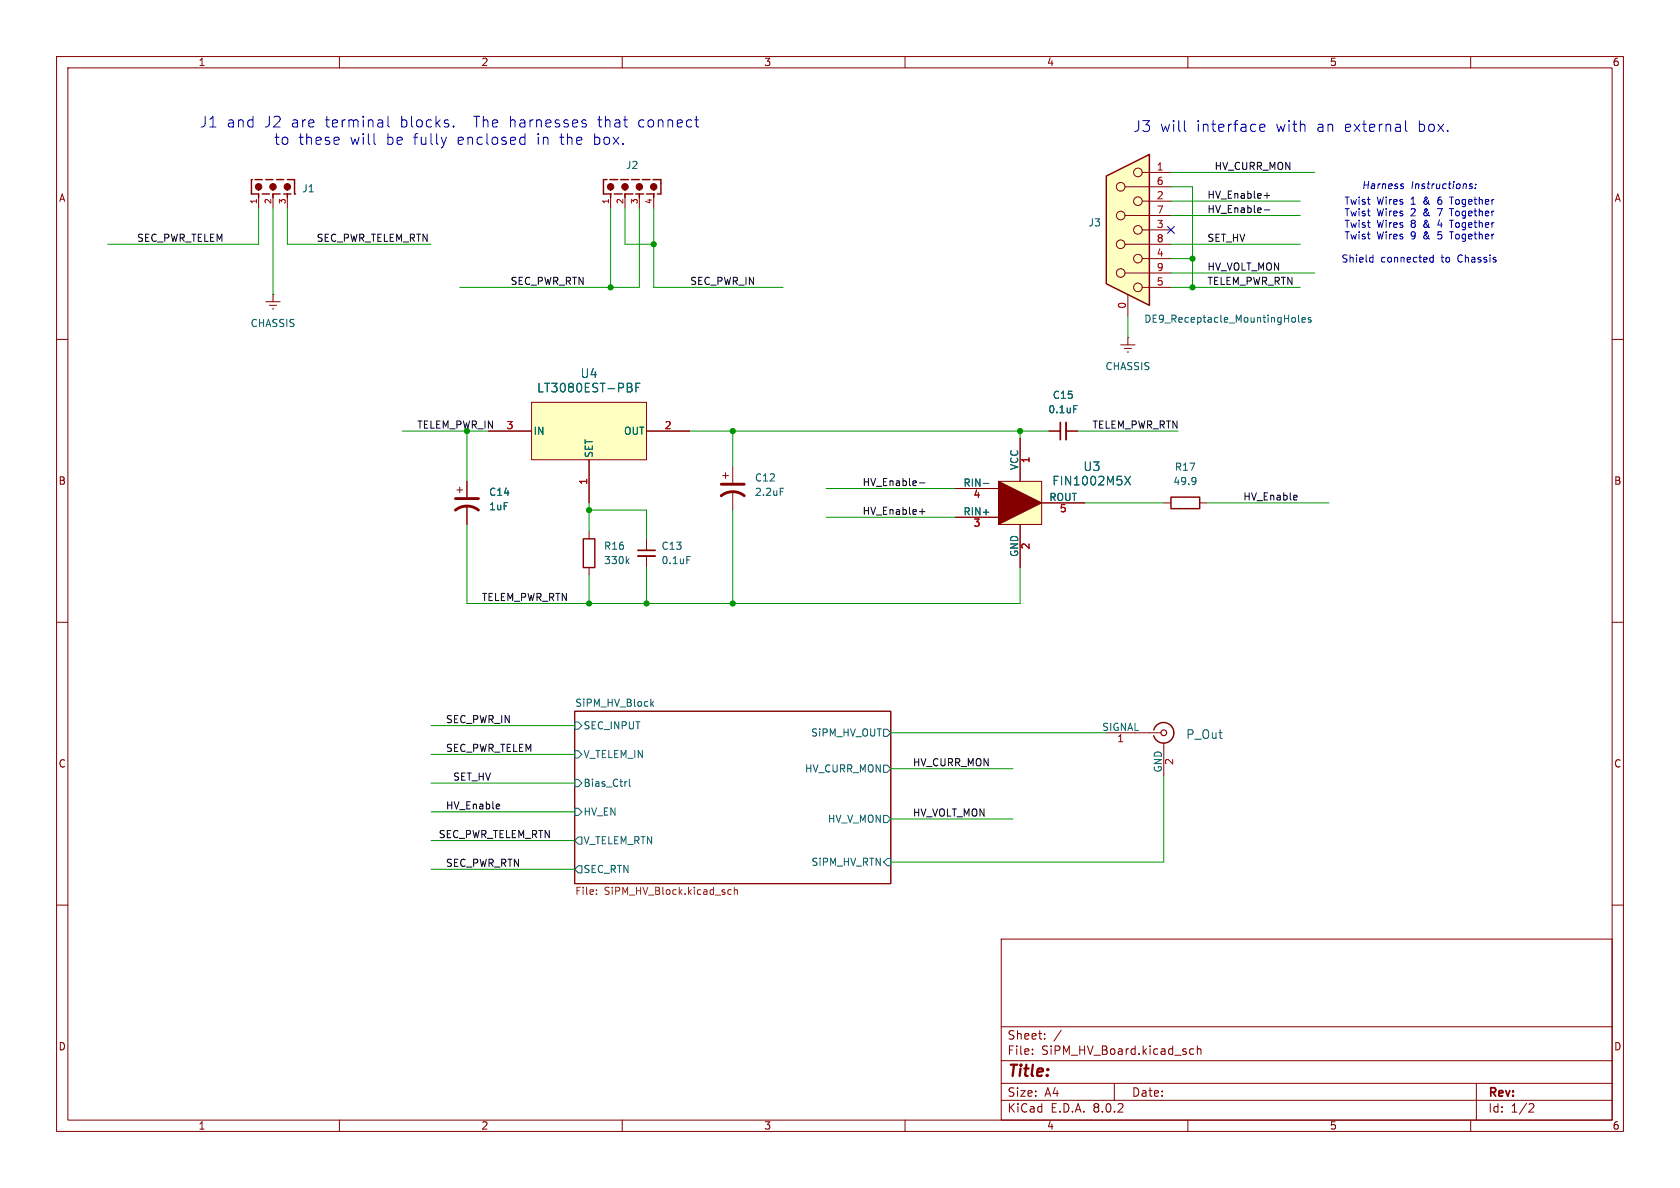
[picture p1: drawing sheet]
<svg xmlns="http://www.w3.org/2000/svg" width="297mm" height="210mm" viewBox="0 0 297 210" stroke-linecap="round" stroke-linejoin="round" font-family="sans-serif">
<g fill="none" stroke="#840000" stroke-width=".18">
<path d="M10 10h277v190h-277zM12 12h273v186h-273zM60 10v2M110 10v2M160 10v2M210 10v2M260 10v2M10 60h2M285 60h2M10 110h2M285 110h2M101.6 125.7h55.9v30.5h-55.9z"/>
<path d="M10 160h2M285 160h2M177 166h108v32h-108zM60 198v2M110 198v2M160 198v2M177 194.5h108M177 191.5h108M177 187.5h108M177 181.5h108M182.5 186.3v.1M182.5 185.5v.1"/>
<path d="M184.7 183.6v.1M184.7 182.8v.1M187.6 182.1l-1.3 2M197 191.5v3M210 198v2M210.3 186.1l.3 .3 .4-.1M211 185.5l-.4-.1-.3 .3M211.7 185.5l.2-.1 .3 .1 .1 .9M211.7 184.9v1.5M260 198v2M261 191.5v6.5M270.5 195.1l.5 .1 .2 .3-1 1.1h1"/>
</g>
<g fill="none" stroke="#006464" stroke-width=".18">
<path d="M101.6 127.6h.6l.7 .7-.7 .6h-.6zM101.6 132.7h.6l.7 .7-.7 .6h-.6zM101.6 137.8h.6l.7 .6-.7 .7h-.6zM110.7 138.2h.1M111.3 137.7v1.1l.1 .2M115.2 124.4l.3 .5M115.5 124l-.4 .5M156.2 128.9h.6l.7 .6-.7 .7h-.6zM156.2 135.3h.6l.7 .6-.7 .6h-.6zM101.6 142.9h.6l.7 .6-.7 .6h-.6zM102.2 153h.7v1.3h-.7l-.6-.6zM102.2 148h.7v1.2h-.7l-.6-.6z"/>
<path d="M156.2 144.1h.6l.7 .7-.7 .6h-.6zM156.8 151.8h.7v1.2h-.7l-.6-.6z"/>
</g>
<path d="M105.4 158v.1M105.4 157.3v.2M129.3 157.3h-.4l-.2 .2 .1 .6h.5M129.8 157.4l.2-.1h.3l.1 .8M129.8 156.8v1.3" fill="none" stroke="#725600" stroke-width=".18"/>
<path d="M94 71.1h20.3v10.2h-20.3z" fill="#ffffc2"/>
<g fill="none" stroke="#840000" stroke-width=".18">
<path d="M45.7 34.3v2.5M48.3 34.3v2.5M50.8 34.3v2.5M107.9 34.3v2.5M110.5 34.3v2.5M113 34.3v2.5M115.6 34.3v2.5M47 53.3h2.5M47.6 54h1.3M48.1 54.6h.3M48.3 52.1h.1M48.3 52.1v1.2"/>
<path d="M199.4 59.7h.1M199.4 59.7v1.3M86.4 76.2h7.6M94 71.1h20.3v10.2h-20.3zM114.3 76.2h7.6M185.4 76.2h2.1M188.5 76.2h2M198.1 61h2.6M198.8 61.6h1.2M199.3 62.2h.2M104.1 81.3v7.6M114.3 95.3v2"/>
<path d="M114.3 98.3v2"/>
</g>
<path d="M111.7 68.6v.5M112.4 68.5h.5M113.1 67.8h-.7v1.5M189.8 71.7h.6M121.4 98.4h.6" fill="none" stroke="#006464" stroke-width=".18"/>
<path d="M188.5 74.7v3M112.8 98.3h3" fill="none" stroke="#840000" stroke-width=".33"/>
<path d="M187.5 74.7v3M112.8 97.3h3" fill="none" stroke="#840000" stroke-width=".3"/>
<g fill="#840000" stroke="#840000" stroke-width=".18">
<circle cx="108" cy="33" r=".57"/>
<circle cx="110.5" cy="33" r=".57"/>
<circle cx="113" cy="33" r=".57"/>
<circle cx="115.6" cy="33" r=".57"/>
<circle cx="45.7" cy="33" r=".57"/>
<circle cx="48.3" cy="33" r=".57"/>
<circle cx="50.8" cy="33" r=".57"/>
</g>
<g fill="none" stroke="#840000" stroke-width=".25">
<path d="M44.4 31.8h.1M44.4 31.8v2.5h1.3v.6M45.1 31.8h1.3M45.7 33v.7M46.4 34.3h1.2M47 31.8h1.3M48.3 33v.7M48.9 31.8h1.3M49.5 34.3h-1.2v.6M50.2 34.3h1.2M50.8 31.8h1.3v2.5M50.8 33v.7"/>
<path d="M50.8 34.3v.6M52.1 34.3h.1M107.3 31.8h-.6v2.5h1.4M107.8 31.8h1.4M107.9 33v.7M107.9 34.3v.6M108.6 34.3h1.4M109.7 31.8h1.4M110.5 33v.7M111.6 31.8h1.4M111.9 34.3h-1.4v.6M112.4 34.3h1.4"/>
<path d="M113 33v.7M113 34.3v.6M113.5 31.8h1.4M114.3 34.3h1.4M115.4 31.8h1.4v2.5h-.6M115.6 33v.7M115.6 34.3v.6"/>
</g>
<path d="M195.6 31.1l7.6-3.8v26.7l-7.6-3.8z" fill="#ffffc2"/>
<g fill="none" stroke="#840000" stroke-width=".18">
<path d="M198.9 38.1h8.1M198.9 33h8.1M201.9 35.6h5.1M201.9 30.5h5.1M198.9 48.3h8.1M198.9 43.2h8.1M199.4 52.1v3.8M201.9 50.8h5.1M201.9 45.7h5.1M201.9 40.6h5.1M80.8 86.6h1M81.3 86.1v1"/>
<path d="M82.5 85.1v2.8M82.5 89.4v3.3M104.1 94v1.3M104.1 100.3v1.3"/>
<circle cx="198.1" cy="33" r=".76"/>
<circle cx="198.1" cy="38.1" r=".76"/>
<circle cx="201.2" cy="35.6" r=".76"/>
<circle cx="201.2" cy="30.5" r=".76"/>
<circle cx="198.1" cy="43.2" r=".76"/>
<circle cx="198.1" cy="48.3" r=".76"/>
<circle cx="201.2" cy="40.6" r=".76"/>
<circle cx="201.2" cy="50.8" r=".76"/>
<circle cx="201.2" cy="45.7" r=".76"/>
</g>
<path d="M195.6 31.1l7.6-3.8v26.7l-7.6-3.8zM103.1 95.3h2.1v5h-2.1z" fill="none" stroke="#840000" stroke-width=".25"/>
<path d="M228.8 56.1l.2 .3v.3l-.2 .3M229.6 55.7v1.1l.1 .2M230.2 56.5l.6-.1-.1-.2-.3-.1-.2 .2v.6h.5M231.7 56.2l-.3-.1-.1 .2v.2l.4 .1v.3h-.4M110.8 99.2l.4 .4M111.2 98.8l-.5 .5" fill="none" stroke="#006464" stroke-width=".18"/>
<path d="M80.5 90.2a3.3 3.3 0 0 1 4.1 0M80.5 88.1h4.1" fill="none" stroke="#840000" stroke-width=".51"/>
<path d="M176.5 85.1h7.6v7.6h-7.6z" fill="#ffffc2"/>
<path d="M176.5 85.1l7.6 3.8-7.6 3.8z" fill="#840000" stroke="#840000" stroke-width=".18"/>
<g fill="none" stroke="#840000" stroke-width=".18">
<path d="M86.4 76.2h7.6M114.3 76.2h7.6M180.3 77.5v7.6M185.4 76.2h2.1M188.5 76.2h2M82.5 85.1v2.8M82.5 89.4v3.3M104.1 81.3v7.6M127.8 84.1h1M128.3 83.6v1M129.5 82.6v2.7M129.5 86.9v3.3"/>
<path d="M168.9 91.4h7.6M168.9 86.4h7.6M176.5 85.1h7.6v7.6h-7.6zM180.3 92.7v7.6M184.1 88.9h7.7M205.7 88.9h1.3M212.1 88.9h1.3M195.6 129.5h9.6M205.7 131.3v5.9"/>
</g>
<path d="M111.7 68.6v.5M112.4 68.5h.5M113.1 67.8h-.7v1.5M189.8 71.7h.6M137.9 86.3h.6M173.8 85.5h1M198.8 84.2l1.1 1.5M199.9 84.2l-1.1 1.5M211.3 84.5h.1a1.07 1.07 0 0 1-.2 1M211.4 84.9l-.1 .2" fill="none" stroke="#006464" stroke-width=".18"/>
<path d="M207 87.9h5.1v2h-5.1zM204 129a1.81 1.81 0 0 1 2-1.3 1.81 1.81 0 0 1 1.5 1.8M207.5 129.5a1.82 1.82 0 0 1-1.5 1.8 1.82 1.82 0 0 1-2-1.3" fill="none" stroke="#840000" stroke-width=".25"/>
<circle cx="205.7" cy="129.5" r=".51" fill="none" stroke="#840000" stroke-width=".2"/>
<path d="M127.5 87.6a3.3 3.3 0 0 1 4.1 0M127.5 85.6h4.1" fill="none" stroke="#840000" stroke-width=".51"/>
<path d="M223.5 34.6h1M223.5 37.1h1M224 34.1v.9M162.5 90.4h1M162.5 85.4h1M163 90v.9M229.1 87.5l.2 .3-.6 .2M229.2 88.3l-.1 .1M88.2 142.2l.1 .3-.6 .1M88.3 142.9l-.1 .1" fill="none" stroke="#0f0f0f" stroke-width=".18"/>
<g fill="none" stroke="#0000c2" stroke-width=".18">
<path d="M66.2 25.4l.2 .1M68.6 20.6v1.6l.2 .3M78.9 24.3l-.4 1.2M80.2 22.3l.1 .1-.1 .1M80.2 22.3l-.1 .1 .1 .1M80.2 22.3v.2M92.2 24.3h.6M92.8 23.6v1.9M92.8 25.4l-.6 .1M103.4 21.8l.3 .3-.1 .3-.2 .1M103.4 21.2l.2 .1M122.8 21.2h.7"/>
<path d="M123.4 22.5h.1M209.5 23.1l.2 .1M222.7 22.6l.9-.2-.1-.3-.5-.1-.3 .2 .1 .9 .2 .1 .5-.1M247.8 32.9l.3 .2-.2 .2M247.8 32.5l.3 .1M248.5 21.3v1.7l.3 .2M256.2 34.8h.8M256.2 36.9h.8M256.2 38.9h.8M260.3 32.6l-.3-.1-.2 .2v.2l.4 .1v.3h-.5M260.8 33.2v.1M260.9 32.6v.1"/>
<path d="M242.4 45.5h.3M242.7 45.1v1.2M242.7 46.3h-.3M252.8 46.1l.2 .2h.4M253.4 45.5h-.4l-.2 .2M253.4 45.1v1.2M256.2 41h.8"/>
</g>
<g fill="none" stroke="#009600" stroke-width=".18">
<path d="M45.7 36.8v6.4h-26.7M48.3 36.8v15.3M50.8 36.8v6.4h25.4M107.9 36.8v14M110.5 36.8v6.4h5.1M113 36.8v14h-31.7M115.6 36.8v14h22.8M207 33h3.8v17.8M207 30.5h25.4M207 35.6h22.9M207 38.1h22.9M199.4 55.9v3.8"/>
<path d="M207 43.2h22.9M207 50.8h22.9M207 45.7h3.8M207 48.3h25.4M71.1 76.2h15.3M82.5 76.2v8.9M121.9 76.2h63.5M129.5 76.2v6.4M180.3 76.2v1.3M190.5 76.2h17.8M82.5 92.7v14h97.8v-6.4M104.1 88.9v5.1"/>
<path d="M104.1 90.2h10.2v5.1M129.5 90.2v16.5M146 91.4h22.9M146 86.4h22.9M191.8 88.9h13.9M213.4 88.9h21.5M104.1 101.6v5.1M114.3 100.3v6.4M76.2 138.4h25.4M76.2 128.3h25.4M76.2 133.4h25.4M157.5 129.5h38.1"/>
<path d="M157.5 135.9h21.6M205.7 137.2v15.2h-48.2M76.2 153.7h25.4M76.2 148.6h25.4M76.2 143.5h25.4M157.5 144.8h21.6"/>
</g>
<path d="M206.4 40l1.2 1.2M207.6 40l-1.2 1.2" fill="none" stroke="#000084" stroke-width=".18"/>
<g fill="#009600" stroke="#009600" stroke-width=".18">
<circle cx="210.8" cy="45.7" r=".46"/>
<circle cx="210.8" cy="50.8" r=".46"/>
<circle cx="107.9" cy="50.8" r=".46"/>
<circle cx="115.6" cy="43.2" r=".46"/>
<circle cx="104.1" cy="106.7" r=".46"/>
<circle cx="114.3" cy="106.7" r=".46"/>
<circle cx="129.5" cy="106.7" r=".46"/>
<circle cx="104.1" cy="90.2" r=".46"/>
<circle cx="129.5" cy="76.2" r=".46"/>
<circle cx="180.3" cy="76.2" r=".46"/>
</g>
<text font-size="2.8" fill="#840000" x="178" y="190.9">Title:</text>
<g font-size="2.7" fill="#0000c2">
<text x="35.2" y="22.8">J1</text>
<text x="40" y="22.8">and</text>
<text x="46.7" y="22.8">J2</text>
<text x="51.5" y="22.8">are</text>
<text x="57.6" y="22.8">terminal</text>
<text x="70.9" y="22.8">blocks.</text>
<text x="84" y="22.8">The harnesses</text>
<text x="106.1" y="22.8">that</text>
<text x="113.3" y="22.8">connect</text>
<text x="200.3" y="23.5">J3</text>
<text x="205.1" y="23.5">will</text>
<text x="211.5" y="23.5">interface</text>
<text x="225.6" y="23.5">with</text>
<text x="232.9" y="23.5">an</text>
<text x="237.9" y="23.5">external</text>
<text x="250.9" y="23.5">box.</text>
<text x="48.4" y="25.8">to</text>
<text x="52.7" y="25.8">these</text>
<text x="61.9" y="25.8">will</text>
<text x="68.3" y="25.8">be</text>
<text x="73.2" y="25.8">fully</text>
<text x="81" y="25.8">enclosed</text>
<text x="95.1" y="25.8">in</text>
<text x="99.3" y="25.8">the</text>
<text x="105.2" y="25.8">box.</text>
</g>
<g font-size="2.1" fill="#006464">
<text x="94.8" y="69.6">LT3080EST-PBF</text>
<text x="102.5" y="67">U4</text>
<text x="191.4" y="83.5">U3</text>
<text x="185.9" y="86">FIN1002M5X</text>
<text x="209.6" y="130.8">P_Out</text>
</g>
<g font-size="2.1" fill="#840000">
<text x="178" y="184">Sheet:</text>
<text x="178" y="186.7">File:</text>
<text x="184.1" y="186.7">SiPM_HV_Board.kicad_sch</text>
<text x="178" y="196.9">KiCad</text>
<text x="178" y="194.1">Size:</text>
<text x="184.7" y="194.1">A4</text>
<text x="185.7" y="196.9">E.D.A.</text>
<text x="193.3" y="196.9">8.0.2</text>
<text x="200" y="194.1">Date:</text>
<text x="263" y="194.3">Rev:</text>
<text x="263" y="196.9">Id:</text>
<text x="267.1" y="196.9">1/2</text>
</g>
<g font-size="1.8" fill="#840000">
<text x="35" y="11.9">1</text>
<text x="85" y="11.9">2</text>
<text x="135" y="11.9">3</text>
<text x="185" y="11.9">4</text>
<text x="235" y="11.9">5</text>
<text x="285" y="11.9">6</text>
<text x="10.3" y="35.9">A</text>
<text x="285.3" y="35.9">A</text>
<text x="10.3" y="85.9">B</text>
<text x="285.3" y="85.9">B</text>
<text x="10.3" y="135.9">C</text>
<text x="285.3" y="135.9">C</text>
<text x="10.3" y="185.9">D</text>
<text x="285.3" y="185.9">D</text>
<text x="35" y="199.9">1</text>
<text x="85" y="199.9">2</text>
<text x="135" y="199.9">3</text>
<text x="185" y="199.9">4</text>
<text x="235" y="199.9">5</text>
<text x="285" y="199.9">6</text>
</g>
<g font-size="1.8" fill="#006464">
<text x="53.3" y="34.2">J1</text>
<text x="110.6" y="30.1">J2</text>
<text x="192.4" y="40.2">J3</text>
<text x="44.2" y="58">CHASSIS</text>
<text x="202.2" y="57.3">DE9_Receptacle_MountingHoles</text>
<text x="195.3" y="65.6">CHASSIS</text>
<text x="186" y="70.7">C15</text>
<text x="94.2" y="77.1">IN</text>
<text x="110.2" y="77.1">OUT</text>
<text x="185.2" y="73.3">0.1uF</text>
<text x="105" y="81" transform="rotate(-90 105 81)">SET</text>
<text x="180.1" y="83.2" transform="rotate(-90 180.1 83.2)">VCC</text>
<text x="207.6" y="83.4">R17</text>
<text x="86.4" y="87.9">C14</text>
<text x="133.4" y="85.3">C12</text>
<text x="133.4" y="87.9">2.2uF</text>
<text x="170.2" y="86.1">RIN-</text>
<text x="185.4" y="88.6">ROUT</text>
<text x="207.3" y="86">49.9</text>
<text x="86.4" y="90.4">1uF</text>
<text x="170.2" y="91.2">RIN+</text>
<text x="106.7" y="97.4">R16</text>
<text x="106.7" y="99.9">330k</text>
<text x="116.8" y="97.4">C13</text>
<text x="116.8" y="99.9">0.1uF</text>
<text x="180.1" y="98.6" transform="rotate(-90 180.1 98.6)">GND</text>
<text x="101.6" y="125">SiPM_HV_Block</text>
<text x="103.1" y="129.1">SEC_INPUT</text>
<text x="143.3" y="130.4">SiPM_HV_OUT</text>
<text x="194.8" y="129.3">SIGNAL</text>
<text x="103.1" y="134.2">V_TELEM_IN</text>
<text x="142.2" y="136.8">HV_CURR_MON</text>
<text x="205.5" y="136.7" transform="rotate(-90 205.5 136.7)">GND</text>
<text x="103.1" y="139.3">Bias_Ctrl</text>
<text x="103.1" y="149.5">V_TELEM_RTN</text>
<text x="103.1" y="144.4">HV_EN</text>
<text x="146.3" y="145.6">HV_V_MON</text>
<text x="103.1" y="154.5">SEC_RTN</text>
<text x="143.4" y="153.3">SiPM_HV_RTN</text>
</g>
<g font-size="1.8" fill="#a90000">
<text x="204.4" y="30.2">1</text>
<text x="204.4" y="35.3">2</text>
<text x="204.4" y="32.8">6</text>
<text x="204.4" y="40.4">3</text>
<text x="204.4" y="37.8">7</text>
<text x="204.4" y="45.5">4</text>
<text x="204.4" y="42.9">8</text>
<text x="204.4" y="50.5">5</text>
<text x="204.4" y="48">9</text>
<text x="199.1" y="54.7" transform="rotate(-90 199.1 54.7)">0</text>
<text x="89.5" y="75.9">3</text>
<text x="117.4" y="75.9">2</text>
<text x="182.3" y="82" transform="rotate(-90 182.3 82)">1</text>
<text x="103.9" y="85.8" transform="rotate(-90 103.9 85.8)">1</text>
<text x="172" y="88.3">4</text>
<text x="172" y="93.4">3</text>
<text x="187.3" y="90.9">5</text>
<text x="182.3" y="97.2" transform="rotate(-90 182.3 97.2)">2</text>
<text x="197.4" y="131.5">1</text>
<text x="207.7" y="135.3" transform="rotate(-90 207.7 135.3)">2</text>
</g>
<g font-size="1.8" fill="#0f0f0f">
<text x="213.4" y="35.2">HV_Enable+</text>
<text x="214.6" y="30.1">HV_CURR_MON</text>
<text x="213.4" y="37.8">HV_Enable-</text>
<text x="24.1" y="42.8">SEC_PWR_TELEM</text>
<text x="55.9" y="42.8">SEC_PWR_TELEM_RTN</text>
<text x="213.4" y="47.9">HV_VOLT_MON</text>
<text x="213.4" y="42.8">SET_HV</text>
<text x="90.2" y="50.5">SEC_PWR_RTN</text>
<text x="121.9" y="50.5">SEC_PWR_IN</text>
<text x="213.4" y="50.5">TELEM_PWR_RTN</text>
<text x="193" y="75.9">TELEM_PWR_RTN</text>
<text x="152.4" y="86">HV_Enable-</text>
<text x="219.7" y="88.6">HV_Enable</text>
<text x="152.4" y="91.1">HV_Enable+</text>
<text x="85.1" y="106.3">TELEM_PWR_RTN</text>
<text x="78.7" y="127.9">SEC_PWR_IN</text>
<text x="78.7" y="133">SEC_PWR_TELEM</text>
<text x="161.3" y="135.5">HV_CURR_MON</text>
<text x="78.7" y="143.2">HV_Enable</text>
<text x="80" y="138.1">SET_HV</text>
<text x="77.5" y="148.2">SEC_PWR_TELEM_RTN</text>
<text x="161.3" y="144.4">HV_VOLT_MON</text>
<text x="78.7" y="153.3">SEC_PWR_RTN</text>
</g>
<g font-size="1.8" fill="#0000c2">
<text x="240.7" y="33.6">Harness</text>
<text x="249.4" y="33.6">Instructions:</text>
<text x="237.6" y="36.4">Twist</text>
<text x="237.6" y="38.4">Twist</text>
<text x="237.6" y="40.5">Twist</text>
<text x="243.4" y="36.4">Wires</text>
<text x="243.4" y="38.4">Wires</text>
<text x="243.4" y="40.5">Wires</text>
<text x="249.5" y="36.4">1</text>
<text x="249.5" y="38.4">2</text>
<text x="249.5" y="40.5">8</text>
<text x="251.9" y="36.4">&amp;</text>
<text x="251.9" y="38.4">&amp;</text>
<text x="251.9" y="40.5">&amp;</text>
<text x="254.7" y="36.4">6</text>
<text x="254.7" y="38.4">7</text>
<text x="254.7" y="40.5">4</text>
<text x="257" y="36.4">Together</text>
<text x="257" y="38.4">Together</text>
<text x="257" y="40.5">Together</text>
<text x="237.1" y="46.6">Shield</text>
<text x="237.6" y="42.5">Twist</text>
<text x="243.4" y="42.5">Wires</text>
<text x="244.1" y="46.6">connected</text>
<text x="249.5" y="42.5">9</text>
<text x="251.9" y="42.5">&amp;</text>
<text x="254.7" y="42.5">5</text>
<text x="254.9" y="46.6">to</text>
<text x="257" y="42.5">Together</text>
<text x="258" y="46.6">Chassis</text>
</g>
<text font-size="1.8" fill="#009600" x="73.7" y="75.9">TELEM_PWR_IN</text>
<g font-size="1.8" fill="#725600">
<text x="101.6" y="158.5">File:</text>
<text x="106.8" y="158.5">SiPM_HV_Block.kicad_sch</text>
</g>
<g font-size="1.4" fill="#a90000">
<text x="45.5" y="36.2" transform="rotate(-90 45.5 36.2)">1</text>
<text x="48" y="36.2" transform="rotate(-90 48 36.2)">2</text>
<text x="50.5" y="36.2" transform="rotate(-90 50.5 36.2)">3</text>
<text x="107.7" y="36.2" transform="rotate(-90 107.7 36.2)">1</text>
<text x="110.2" y="36.2" transform="rotate(-90 110.2 36.2)">2</text>
<text x="112.8" y="36.2" transform="rotate(-90 112.8 36.2)">3</text>
<text x="115.3" y="36.2" transform="rotate(-90 115.3 36.2)">4</text>
</g>
</svg>
